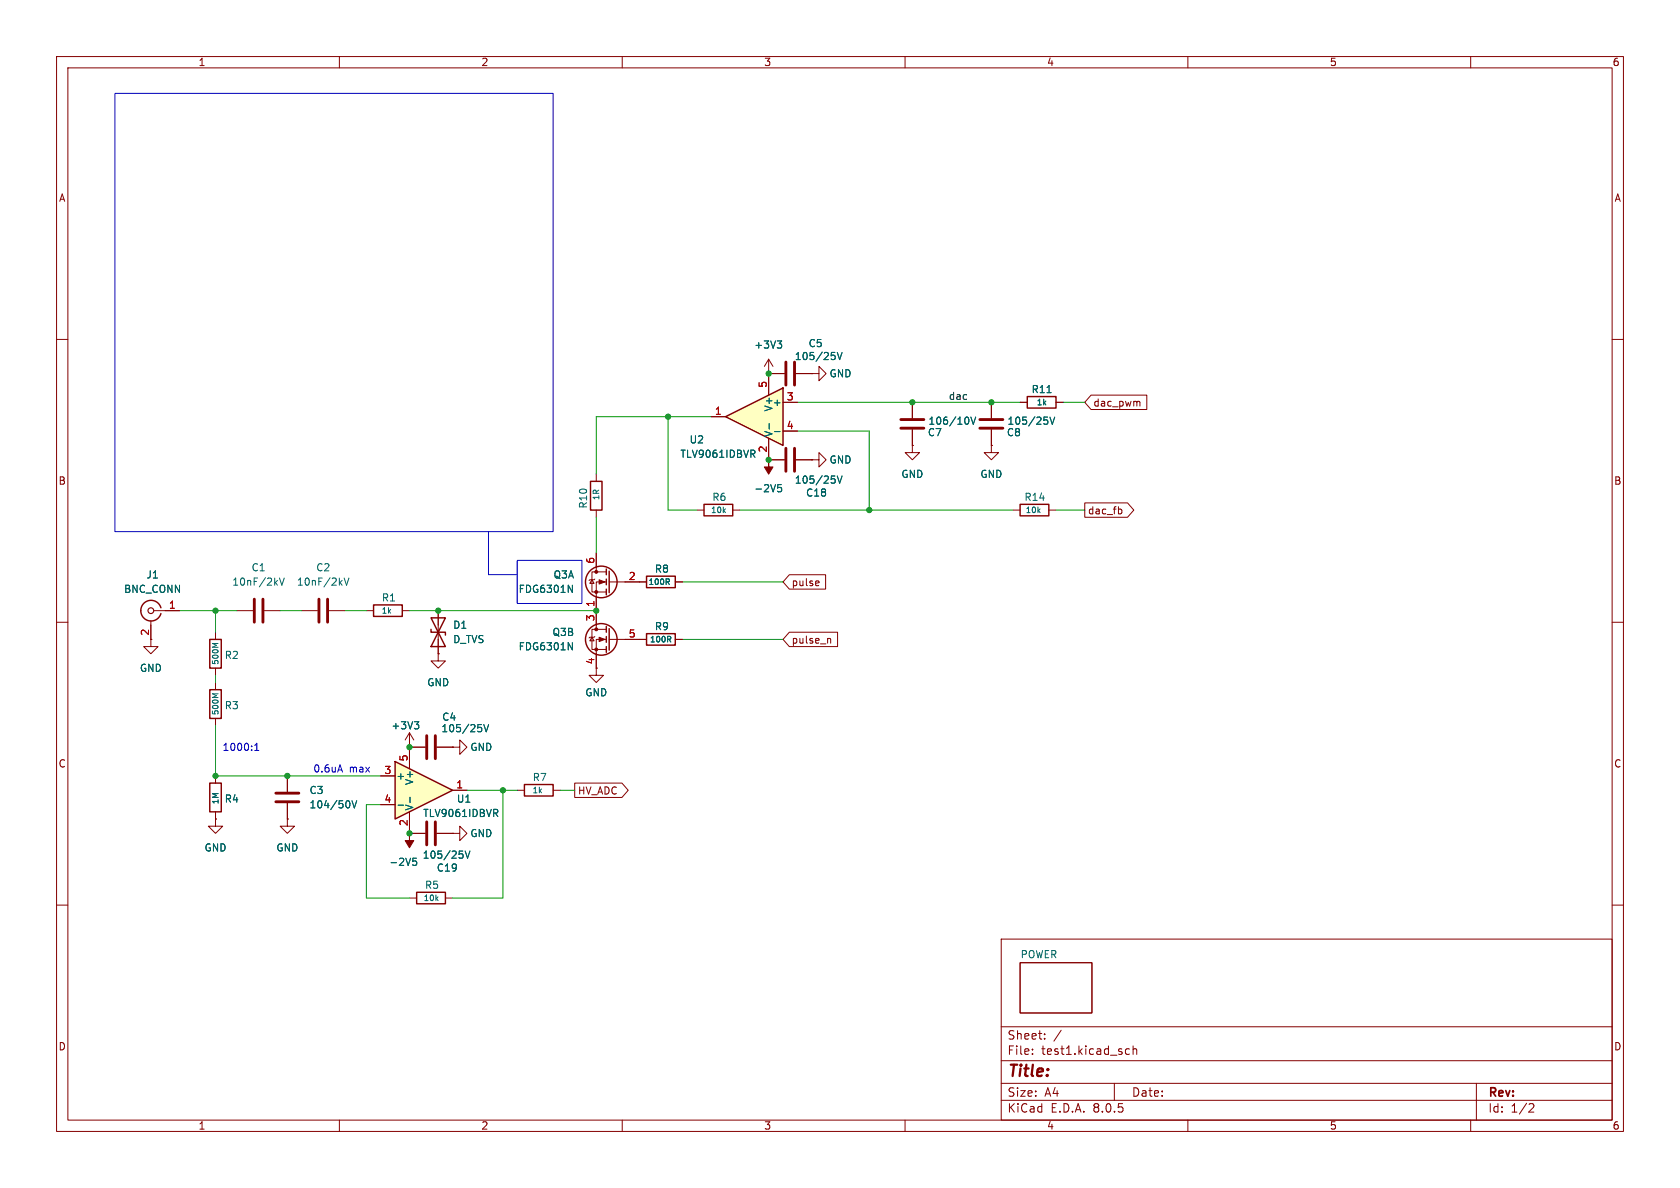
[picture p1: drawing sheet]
<svg xmlns="http://www.w3.org/2000/svg" width="297mm" height="210mm" viewBox="0 0 297 210" stroke-linecap="round" stroke-linejoin="round" font-family="sans-serif">
<g fill="none" stroke="#840000" stroke-width=".18">
<path d="M10 10h277v190h-277zM12 12h273v186h-273zM60 10v2M110 10v2M160 10v2M210 10v2M260 10v2M10 60h2M285 60h2M161.3 78.7v1.3h1.3l-1.3 1.3-1.3-1.3h1.3M161.3 78.7h.1M161.3 71.1v2.8"/>
<path d="M161.3 75.9v2.8M175.3 78.7v1.3h1.2l-1.2 1.3-1.3-1.3h1.3M175.3 78.7h.1M105.4 83.8v1.3M105.4 90.2v1.2M123.2 90.2h1.3M129.5 90.2h1.3M10 110h2M77.5 108v7.6M105.4 118.1v1.3h-1.3l1.3 1.3 1.3-1.3h-1.3M113 102.9h1.3M113 113h1.3"/>
<path d="M119.4 102.9h1.2M119.4 113h1.2M285 110h2M10 160h2M72.4 147.3h.1M72.4 158.8h1.3M72.4 147.3h2.8M77.2 147.3h2.8M78.7 158.8h1.3M80 147.3h1.3v-1.2l1.2 1.2-1.2 1.3v-1.3M80 147.3h.1M285 160h2"/>
<path d="M177 166h108v32h-108zM180.3 170.2h12.7v8.9h-12.7zM60 198v2M110 198v2M160 198v2M177 194.5h108M177 191.5h108M177 187.5h108M177 181.5h108M182.5 186.3v.1M182.5 185.5v.1M184.7 183.6v.1"/>
<path d="M184.7 182.8v.1M187.6 182.1l-1.3 2M197 191.5v3M199 186.3l.2 .1 .5-.1M199.7 185.5l-.5-.1-.2 .1M200.3 185.5l.2-.1 .4 .1 .1 .9M200.3 184.9v1.5M210 198v2M260 198v2M261 191.5v6.5M270.5 195.1l.5 .1 .2 .3-1 1.1h1"/>
</g>
<path d="M159.3 74.2h4M159.3 75.7h4M75.4 145.3v4.1M77 145.3v4.1" fill="none" stroke="#840000" stroke-width=".51"/>
<path d="M171.2 73.9l.1 .3-.1 .7M171.6 73.7l.5 1.3 .4-1.3M118 102.8l.3 .5M118.3 113l.3 .5M118.3 102.4v.4M118.5 112.6v.3M73 151.7h.6M73 152.3l.4-.1 .3 .2-.1 .5h-.6M81.2 150.4h.6M81.7 151l.2 .2-.2 .4M82.2 150.4l.5 1.3 .4-1.3" fill="none" stroke="#006464" stroke-width=".18"/>
<path d="M104.4 85.1h2v5.1h-2zM124.5 89.2h5v2h-5zM76.2 111.3v.5h2.5v.5M76.2 109.2h2.5l-2.5 5.1h2.5zM114.3 101.9h5.1v2h-5.1zM114.3 112h5.1v2h-5.1zM73.7 157.7h5v2.1h-5z" fill="none" stroke="#840000" stroke-width=".25"/>
<path d="M72.4 147.3v1.3h.8l-.8 1.3-.8-1.3h.8z" fill="#840000" stroke="#840000" stroke-width=".18"/>
<path d="M128.3 73.7l10.1-5.1v10.1z" fill="#ffffc2"/>
<g fill="none" stroke="#840000" stroke-width=".25">
<path d="M128.3 73.7l10.1-5.1v10.1zM107.2 110.7v1.1M107.2 112.5v1M107.2 114.3v1M107.7 111.1v3.8M92.7 138.7h5.1v2h-5.1z"/>
<circle cx="106.3" cy="113" r="2.79"/>
</g>
<g fill="none" stroke="#840000" stroke-width=".18">
<path d="M125.7 73.7h2.6M135.9 66v3.9M135.9 77.5v3.8M138.4 71.1h2.6M138.4 76.2h2.6M104.6 112.6l.4 .7h-.7zM105.2 112.5l-.2 .1h-.7l-.2 .2M105.4 108v3.3M107.2 113h-1.8v5.1M107.2 111.3h-2.6v3.5h2.6M107.7 113h5.3M91.4 139.7h1.3"/>
<path d="M97.8 139.7h1.3"/>
</g>
<path d="M133.2 79.6l.3 .2-.1 .3-.2 .1M136 74.9v1M136.9 76.3h1M133 80.2l.5 .6M100.5 113.6l.7 1.3v-1.3" fill="none" stroke="#006464" stroke-width=".18"/>
<g fill="#840000" stroke="#840000" stroke-width=".18">
<path d="M105.9 112.6l1 .4-1 .4z"/>
<circle cx="105.4" cy="114.8" r=".25"/>
<circle cx="105.4" cy="111.3" r=".25"/>
</g>
<path d="M69.8 134.6l10.2 5.1-10.2 5.1z" fill="#ffffc2"/>
<g fill="none" stroke="#840000" stroke-width=".25">
<path d="M181.6 70.1h5.1v2h-5.1zM180.3 89.2h5.1v2h-5.1zM28.4 107.4a1.81 1.81 0 0 0-2.7-.9 1.81 1.81 0 0 0 0 2.9 1.81 1.81 0 0 0 2.7-.9M37.1 113h2v5.1h-2zM66 106.9h5.1v2.1h-5.1zM107.2 100.6v1M107.2 102.4v1M107.2 104.1v1.1M107.7 101v3.8M37.1 121.9h2v5.1h-2zM37.1 138.4h2v5.1h-2zM69.8 134.6l10.2 5.1-10.2 5.1z"/>
<circle cx="106.3" cy="102.9" r="2.79"/>
</g>
<g fill="none" stroke="#840000" stroke-width=".18">
<path d="M125.7 73.7h2.6M135.9 66h.1M135.9 66h2.8M135.9 63.5l-.8 1.3M135.9 63.5v6.4M135.9 77.5v3.8M135.9 63.5l.8 1.3M138.4 71.1h2.6M138.4 76.2h2.6M140.7 66h2.8M143.5 66h1.3v-1.2l1.2 1.2-1.2 1.3v-1.3M143.5 66h.1"/>
<path d="M161.3 78.7h.1M161.3 71.1v2.8M161.3 75.9v2.8M175.3 78.7h.1M175.3 71.1v2.8M175.3 75.9v2.8M180.3 71.1h1.3M186.7 71.1h1.3M192.9 69.8h9.8v2.6h-9.8l-1.1-1.3zM201.2 70.9l.3 .2v.7M105.4 97.8v3.3M135.9 81.3h.1"/>
<path d="M135.9 81.3h2.8M140.7 81.3h2.8M143.5 81.3h1.3v-1.3l1.2 1.3-1.2 1.3v-1.3M143.5 81.3h.1M179.1 90.2h1.2M185.4 90.2h1.3M191.8 88.9h7.5l1.1 1.3-1.1 1.2h-7.5zM198.1 90l.2 .2v.4l-.2 .2M26.7 109.7v4.6h1.2l-1.2 1.3-1.3-1.3h1.3M27.2 108h4.5M38.1 111.8v1.2M38.1 118.1v1.3"/>
<path d="M41.9 108h2.8M46.7 108h2.8M53.3 108h2.8M58.2 108h2.8M64.8 108h1.2M71.1 108h1.3M77.5 115.6v1.2h1.2l-1.2 1.3-1.3-1.3h1.3M77.5 115.6h.1M77.5 108v2.5M77.5 113v2.6M104.6 102.5l.4 .6h-.7zM105.2 102.4l-.2 .1h-.7l-.2 .1"/>
<path d="M105.4 115.6v2.5M107.2 102.9h-1.8v7.6M107.2 101.1h-2.6v3.5h2.6M107.7 102.9h6.6M110.5 113h3.8M119.4 102.9h1.2M119.4 113h1.2M139.5 101.6h6.5v2.5h-6.5l-1.1-1.2zM139.5 111.8h8.6v2.5h-8.6l-1.1-1.3zM144.6 102.7l.2 .3-.6 .1M144.7 103.5h-.1M146.5 112.9l.4 .1v.7"/>
<path d="M38.1 120.7v1.2M38.1 127v1.3M38.1 137.2v1.2M50.8 137.2v2.8M67.3 137.2h2.5M72.4 132.1h.1M72.4 129.5v6.4M72.4 132.1h2.8M72.4 129.5l-.8 1.3M72.4 129.5l.8 1.3M77.2 132.1h2.8M80 132.1h1.3v-1.3l1.2 1.3-1.2 1.3v-1.3"/>
<path d="M80 132.1h.1M80 139.7h2.5M101.6 138.4h8.3l1.2 1.3-1.2 1.3h-8.3zM38.1 144.8v1.3h1.3l-1.3 1.2-1.3-1.2h1.3M38.1 144.8h.1M38.1 143.5v1.3M50.8 144.8v1.3h1.3l-1.3 1.2-1.3-1.2h1.3M50.8 144.8h.1M50.8 142v2.8M67.3 142.2h2.5M72.4 147.3h.1M72.4 143.5v3.8"/>
<path d="M72.4 147.3h2.8M77.2 147.3h2.8M80 147.3h.1"/>
</g>
<g fill="none" stroke="#006464" stroke-width=".18">
<path d="M133.2 79.6l.3 .2-.1 .3-.2 .1M136 74.9v1M136.9 76.3h1M137.4 60.3h.8l-.4 .5M137.9 60.8l.3 .2v.3l-.3 .2M147 62.3h.6M147.5 62.8l.2 .2-.2 .5M148 62.3l.4 1.3 .5-1.3M171.2 73.9l.1 .3-.1 .7M171.6 73.7l.5 1.3 .4-1.3M184.6 73.7h.6M185.1 69.4h.7"/>
<path d="M185.1 74.3l.1 .2-.1 .4M185.6 73.7l.4 1.3 .5-1.3M133 80.2l.5 .6M137.5 85.7h.6M137.5 86.2h.4l.3 .2-.1 .5h-.6M147 84.1h.6M147.5 84.7l.2 .2-.2 .5M148 84.1l.4 1.3 .5-1.3M38.6 113.8h-1l.7 .3M49.4 102.2l.4 1.2 .5-1.2M60.8 102.2l.5 1.2 .4-1.2M100.5 103.4l.7 1.3v-1.3"/>
<path d="M100.5 113.6l.7 1.3v-1.3M118 102.8l.3 .5M118.3 113l.3 .5M118.3 102.4v.4M118.5 112.6v.3M38.6 122.6h-1l.7 .4M73.3 127.6h.7l-.4 .5M73.8 128.1l.2 .2v.3l-.2 .2M84.5 128.1h.6M85.1 128.6l.1 .2-.1 .5M85.5 128.1l.5 1.3 .4-1.3M61.7 141.7l.2 .3-.2 .7"/>
<path d="M62.2 141.5l.4 1.3 .5-1.3M70.4 142.3h.9M72.5 140.9v1M73 151.7h.6M73 152.3l.4-.1 .3 .2-.1 .5h-.6M81.2 150.4h.6M81.7 151l.2 .2-.2 .4M82.2 150.4l.5 1.3 .4-1.3M87.6 143.7l.4 .6M87.8 143.1l.2 .2-.1 .3-.1 .1"/>
</g>
<g fill="none" stroke="#840000" stroke-width=".51">
<path d="M138.9 64v4.1M138.9 79.2v4.1M140.5 64v4.1M140.5 79.2v4.1M173.2 74.2h4.1M173.2 75.7h4.1M45 105.9v4.1M46.5 105.9v4.1M56.4 105.9v4.1M57.9 105.9v4.1M75.4 130v4.1M77 130v4.1"/>
<path d="M48.8 141.7h4M48.8 140.2h4"/>
</g>
<circle cx="26.7" cy="108" r=".51" fill="none" stroke="#840000" stroke-width=".2"/>
<g fill="#840000" stroke="#840000" stroke-width=".18">
<path d="M135.9 81.3v1.3h.8l-.8 1.2-.8-1.2h.8z"/>
<path d="M105.9 102.5l1 .4-1 .4z"/>
<circle cx="105.4" cy="104.6" r=".25"/>
<circle cx="105.4" cy="101.1" r=".25"/>
</g>
<path d="M20.3 16.5h77.5v77.5h-77.5zM86.4 94v7.6h5M91.4 99.1h11.5v7.6h-11.5zM45 132.7h.8M45 131.8l.4-.4v1.3M60.1 135.2l.4 1.3" fill="none" stroke="#0000c2" stroke-width=".18"/>
<g fill="none" stroke="#009600" stroke-width=".18">
<path d="M118.1 73.7v16.5h5.1M125.7 73.7h-20.3v10.1M141 71.1h39.3M141 76.2h12.7v14M188 71.1h3.8M105.4 91.4v6.4M130.8 90.2h48.3M186.7 90.2h5.1M31.7 108h10.2M38.1 108v3.8M38.1 119.4v1.3M49.5 108h3.8"/>
<path d="M61 108h3.8M72.4 108h33M120.6 102.9h17.8M120.6 113h17.8M38.1 128.3v8.9h29.2M82.5 139.7h8.9M88.9 139.7v19.1h-8.9M99.1 139.7h2.5M67.3 142.2h-2.5v16.6h7.6"/>
</g>
<g fill="#009600" stroke="#009600" stroke-width=".18">
<circle cx="118.1" cy="73.7" r=".46"/>
<circle cx="161.3" cy="71.1" r=".46"/>
<circle cx="175.3" cy="71.1" r=".46"/>
<circle cx="153.7" cy="90.2" r=".46"/>
<circle cx="135.9" cy="81.3" r=".46"/>
<circle cx="135.9" cy="66" r=".46"/>
<circle cx="50.8" cy="137.2" r=".46"/>
<circle cx="38.1" cy="137.2" r=".46"/>
<circle cx="38.1" cy="108" r=".46"/>
<circle cx="88.9" cy="139.7" r=".46"/>
<circle cx="72.4" cy="147.3" r=".46"/>
<circle cx="77.5" cy="108" r=".46"/>
<circle cx="72.4" cy="132.1" r=".46"/>
<circle cx="105.4" cy="108" r=".46"/>
</g>
<text font-size="2.8" fill="#840000" x="178" y="190.9">Title:</text>
<g font-size="2.1" fill="#840000">
<text x="178" y="184">Sheet:</text>
<text x="178" y="186.7">File:</text>
<text x="184.1" y="186.7">test1.kicad_sch</text>
<text x="178" y="196.9">KiCad</text>
<text x="178" y="194.1">Size:</text>
<text x="184.7" y="194.1">A4</text>
<text x="185.7" y="196.9">E.D.A.</text>
<text x="193.3" y="196.9">8.0.5</text>
<text x="200" y="194.1">Date:</text>
<text x="263" y="194.3">Rev:</text>
<text x="263" y="196.9">Id:</text>
<text x="267.1" y="196.9">1/2</text>
</g>
<g font-size="1.8" fill="#840000">
<text x="35" y="11.9">1</text>
<text x="85" y="11.9">2</text>
<text x="135" y="11.9">3</text>
<text x="185" y="11.9">4</text>
<text x="235" y="11.9">5</text>
<text x="285" y="11.9">6</text>
<text x="10.3" y="35.9">A</text>
<text x="285.3" y="35.9">A</text>
<text x="193.2" y="72.1">dac_pwm</text>
<text x="10.3" y="85.9">B</text>
<text x="285.3" y="85.9">B</text>
<text x="192.2" y="91.1">dac_fb</text>
<text x="139.9" y="103.8">pulse</text>
<text x="26.4" y="112.5" transform="rotate(-90 26.4 112.5)">2</text>
<text x="139.9" y="114">pulse_n</text>
<text x="10.3" y="135.9">C</text>
<text x="285.3" y="135.9">C</text>
<text x="102.1" y="140.7">HV_ADC</text>
<text x="10.3" y="185.9">D</text>
<text x="285.3" y="185.9">D</text>
<text x="35" y="199.9">1</text>
<text x="85" y="199.9">2</text>
<text x="135" y="199.9">3</text>
<text x="185" y="199.9">4</text>
<text x="235" y="199.9">5</text>
<text x="285" y="199.9">6</text>
</g>
<g font-size="1.8" fill="#006464">
<text x="133.2" y="61.8">+3V3</text>
<text x="140.4" y="63.9">105/25V</text>
<text x="142.8" y="61.6">C5</text>
<text x="136.5" y="72">+</text>
<text x="146.6" y="66.9">GND</text>
<text x="182.3" y="69.7">R11</text>
<text x="136.8" y="77.3" transform="rotate(-90 136.8 77.3)">V-</text>
<text x="136.8" y="72.8" transform="rotate(-90 136.8 72.8)">V+</text>
<text x="163.9" y="77.3">C7</text>
<text x="164" y="75.3">106/10V</text>
<text x="177.9" y="77.3">C8</text>
<text x="178" y="75.3">105/25V</text>
<text x="120.2" y="81.1">TLV9061IDBVR</text>
<text x="121.8" y="78.6">U2</text>
<text x="146.6" y="82.1">GND</text>
<text x="125.8" y="88.7">R6</text>
<text x="133.2" y="87.2">-2V5</text>
<text x="140.4" y="85.7">105/25V</text>
<text x="142.4" y="88">C18</text>
<text x="159.3" y="84.7">GND</text>
<text x="173.2" y="84.7">GND</text>
<text x="181" y="88.7">R14</text>
<text x="104" y="90" transform="rotate(-90 104 90)">R10</text>
<text x="44.4" y="101.2">C1</text>
<text x="55.8" y="101.2">C2</text>
<text x="115.7" y="101.4">R8</text>
<text x="21.8" y="105">BNC_CONN</text>
<text x="25.8" y="102.5">J1</text>
<text x="41" y="103.7">10nF/2kV</text>
<text x="52.4" y="103.7">10nF/2kV</text>
<text x="67.4" y="106.5">R1</text>
<text x="91.6" y="105">FDG6301N</text>
<text x="97.8" y="102.5">Q3A</text>
<text x="80" y="111.4">D1</text>
<text x="80" y="113.9">D_TVS</text>
<text x="97.6" y="112.6">Q3B</text>
<text x="115.7" y="111.6">R9</text>
<text x="24.6" y="119">GND</text>
<text x="39.6" y="116.7">R2</text>
<text x="91.6" y="115.2">FDG6301N</text>
<text x="39.6" y="125.6">R3</text>
<text x="75.4" y="121.5">GND</text>
<text x="103.4" y="123.3">GND</text>
<text x="69.1" y="129.1">+3V3</text>
<text x="77.9" y="129.6">105/25V</text>
<text x="78.1" y="127.6">C4</text>
<text x="83.1" y="132.9">GND</text>
<text x="39.6" y="142.1">R4</text>
<text x="54.6" y="140.6">C3</text>
<text x="54.6" y="143.1">104/50V</text>
<text x="70" y="138">+</text>
<text x="73.3" y="143.4" transform="rotate(-90 73.3 143.4)">V-</text>
<text x="73.3" y="138.9" transform="rotate(-90 73.3 138.9)">V+</text>
<text x="80.7" y="142.1">U1</text>
<text x="94.1" y="138.3">R7</text>
<text x="74.7" y="144.6">TLV9061IDBVR</text>
<text x="83.1" y="148.2">GND</text>
<text x="36.1" y="150.7">GND</text>
<text x="48.8" y="150.7">GND</text>
<text x="68.7" y="153.3">-2V5</text>
<text x="74.6" y="152">105/25V</text>
<text x="77.1" y="154.3">C19</text>
<text x="75" y="157.3">R5</text>
<text x="180.3" y="169.5">POWER</text>
</g>
<g font-size="1.8" fill="#a90000">
<text x="135.6" y="68.7" transform="rotate(-90 135.6 68.7)">5</text>
<text x="139" y="70.9">3</text>
<text x="126.3" y="73.4">1</text>
<text x="139" y="75.9">4</text>
<text x="135.6" y="80.1" transform="rotate(-90 135.6 80.1)">2</text>
<text x="105.2" y="99.8" transform="rotate(-90 105.2 99.8)">6</text>
<text x="29.8" y="107.7">1</text>
<text x="105.2" y="107.4" transform="rotate(-90 105.2 107.4)">1</text>
<text x="111.1" y="102.6">2</text>
<text x="105.2" y="109.9" transform="rotate(-90 105.2 109.9)">3</text>
<text x="111.1" y="112.8">5</text>
<text x="105.2" y="117.5" transform="rotate(-90 105.2 117.5)">4</text>
<text x="67.9" y="136.9">3</text>
<text x="72.1" y="134.7" transform="rotate(-90 72.1 134.7)">5</text>
<text x="67.9" y="142">4</text>
<text x="80.6" y="139.4">1</text>
<text x="72.1" y="146.1" transform="rotate(-90 72.1 146.1)">2</text>
</g>
<text font-size="1.8" fill="#0f0f0f" x="167.6" y="70.8">dac</text>
<g font-size="1.8" fill="#0000c2">
<text x="39.2" y="132.9">1000:1</text>
<text x="55.3" y="136.8">0.6uA</text>
<text x="61.7" y="136.8">max</text>
</g>
<g font-size="1.4" fill="#006464">
<text x="183.2" y="71.8">1k</text>
<text x="106.1" y="88.5" transform="rotate(-90 106.1 88.5)">1R</text>
<text x="125.6" y="90.9">10k</text>
<text x="181.2" y="90.9">10k</text>
<text x="114.5" y="103.6">100R</text>
<text x="67.4" y="108.7">1k</text>
<text x="114.8" y="113.8">100R</text>
<text x="38.8" y="117.6" transform="rotate(-90 38.8 117.6)">500M</text>
<text x="38.8" y="126.5" transform="rotate(-90 38.8 126.5)">500M</text>
<text x="38.8" y="142.3" transform="rotate(-90 38.8 142.3)">1M</text>
<text x="94" y="140.4">1k</text>
<text x="74.8" y="159.5">10k</text>
</g>
</svg>
